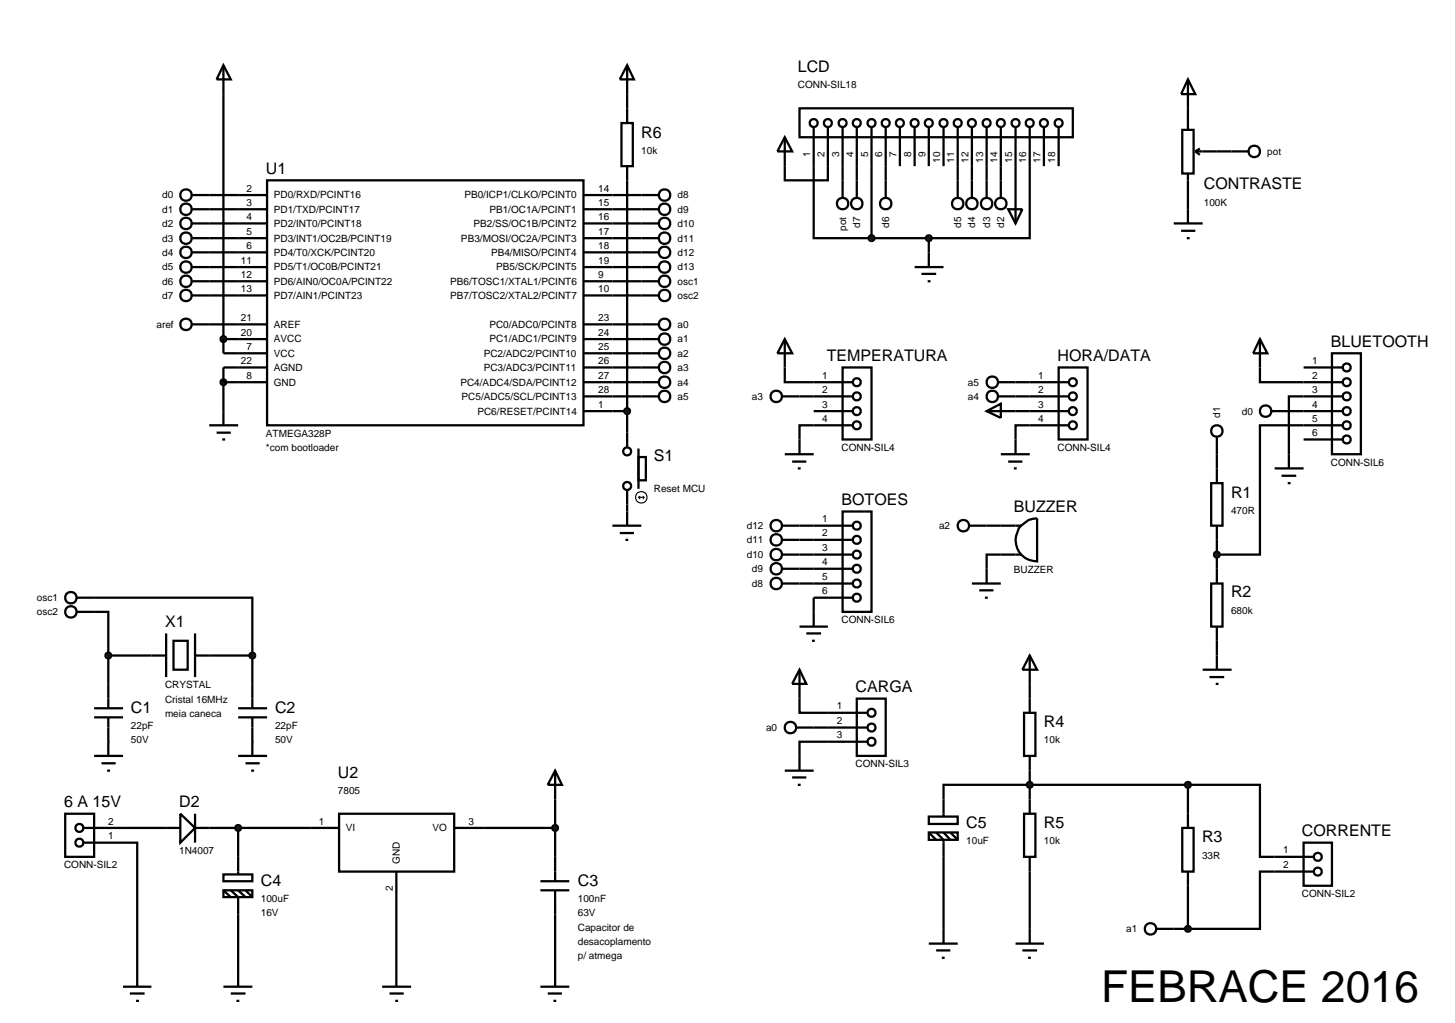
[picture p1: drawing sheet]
<svg xmlns="http://www.w3.org/2000/svg" width="257mm" height="180mm" viewBox="0 0 257 180" stroke-linecap="round" stroke-linejoin="round" font-family="sans-serif">
<g fill="none" stroke="#000" stroke-width=".4">
<path d="M39.4 11.5l1.3 2.5h-2.5zM39.4 11.5v48.3h7.7M110.6 11.5l1.2 2.5h-2.5zM110.6 11.5v10.2M33.9 34.4h13.2M33.9 36.9h13.2M33.9 39.4h13.2M47.1 31.8h55.8v43.2h-55.8zM102.9 34.4h13.3M102.9 36.9h13.3M102.9 39.4h13.3M109.6 21.7h2v7.6h-2z"/>
<path d="M110.6 29.3v49.5M138.4 29.3v2.5h7.6v-2.5M143.5 29.3v12.7h10.2M148.6 29.3v2.5M151.1 29.3v2.5M153.7 29.3v12.7M156.2 29.3v2.5M168.9 29.3v2.5M171.4 29.3v2.5M174 29.3v2.5M176.5 29.3v2.5M179.1 29.3v5.1"/>
<path d="M181.6 29.3v12.7h-17.8M209.5 34.4v2.5M214.6 26.7h2.6M33.9 42h13.2M33.9 44.5h13.2M33.9 47.1h13.2M33.9 49.6h13.2M33.9 52.1h13.2M36.9 57.2h10.2M102.9 42h13.3M102.9 44.5h13.3M102.9 47.1h13.3"/>
<path d="M102.9 49.6h13.3M102.9 52.1h13.3M102.9 57.2h13.3M102.9 59.8h13.3M153.7 42h10.1M163.8 42v2.5M39.4 67.4v5.1M102.9 62.3h13.3M102.9 64.8h13.3M102.9 67.4h13.3M102.9 69.9h13.3M102.9 72.5h7.7"/>
<path d="M112.6 79.1v7.1M138.4 64.8v2.6h5.1M141 69.9h2.5M143.5 75h-2.5v2.5M179.1 67.4h2.5M179.1 69.9h2.5M179.1 72.5h2.5M181.6 75h-2.5v2.5M222.2 64.8v2.6h7.7M227.3 72.5h2.6M229.9 75h-7.7v22.8h-7.6M229.9 69.9h-2.6v10.2"/>
<path d="M110.6 86.4v3.8M112.6 80.6h1.3v4.1h-1.3zM141 92.7h2.5M141 95.2h2.5M141 97.8h2.5M174 92.7h2.5M176.5 97.8h-2.5v2.5M214.6 80.1v2.5M214.6 95.2v5.1M13.5 105.4h31v10.2M13.5 107.9h5.6v7.7M19.1 115.6h10.2"/>
<path d="M19.1 115.6v9.3M29.3 111.7v7.7M30.6 113h2.5v5.1h-2.5zM34.4 115.6h10.1M34.4 111.7v7.7M44.5 115.6v9.3M141 100.3h2.5M141 102.9h2.5M143.5 105.4v2.5M214.6 113v2.6M16.6 126.5h5.1M16.6 124.9h5.1"/>
<path d="M16.6 133.3h5.1M17.9 134.6h2.5M18.9 135.9h.5M19.1 126.5v6.8M42 126.5h5.1M42 124.9h5.1M42 133.3h5.1M43.3 134.6h2.5M44.3 135.9h.5M44.5 126.5v6.8M141 123.2v2.5h5M143.5 128.3h2.5"/>
<path d="M146 130.8h-5v2.5M181.6 120.6v2.6M181.6 135.9v5.1M209.5 138.4h-43.1v2.6M209.5 138.4h12.7v12.7h2.6M209.5 138.4v5.1M21.7 148.6h2.5v22.8M21.7 146h7.6M36.9 146h17.8M42 146v5.1M69.9 158.7v12.7M85.2 146h12.7"/>
<path d="M97.9 141v10.1M166.4 151.1v12.7M181.6 153.7v10.1M209.5 156.2v7.6M224.8 153.7h-2.6v10.1h-12.7M42 161.3v10.1M97.9 161.3v10.1M207 163.8h2.5"/>
<circle cx="32.8" cy="36.9" r="1.01"/>
<circle cx="32.8" cy="34.4" r="1.01"/>
<circle cx="32.8" cy="39.4" r="1.01"/>
<circle cx="117.2" cy="36.9" r="1.01"/>
<circle cx="117.2" cy="34.4" r="1.01"/>
<circle cx="117.2" cy="39.4" r="1.01"/>
<circle cx="32.8" cy="49.6" r="1.01"/>
<circle cx="32.8" cy="44.5" r="1.01"/>
<circle cx="32.8" cy="47.1" r="1.01"/>
<circle cx="32.8" cy="52.1" r="1.01"/>
<circle cx="32.8" cy="42" r="1.01"/>
<circle cx="117.2" cy="49.6" r="1.01"/>
<circle cx="117.2" cy="44.5" r="1.01"/>
<circle cx="117.2" cy="57.2" r="1.01"/>
<circle cx="117.2" cy="47.1" r="1.01"/>
<circle cx="117.2" cy="59.8" r="1.01"/>
<circle cx="117.2" cy="52.1" r="1.01"/>
<circle cx="117.2" cy="42" r="1.01"/>
<circle cx="110.6" cy="79.6" r=".7"/>
<circle cx="117.2" cy="62.3" r="1.01"/>
<circle cx="117.2" cy="69.9" r="1.01"/>
<circle cx="117.2" cy="64.8" r="1.01"/>
<circle cx="117.2" cy="67.4" r="1.01"/>
<circle cx="110.6" cy="85.7" r=".7"/>
<circle cx="12.5" cy="107.9" r="1.01"/>
<circle cx="12.5" cy="105.4" r="1.01"/>
</g>
<g fill="none" stroke="#000" stroke-width=".2">
<path d="M112.6 87.7h1M112.6 87.7l.3 .3M112.9 87.5l-.3 .2M113.4 87.5l.2 .2M113.6 87.7l-.2 .3"/>
<circle cx="113.1" cy="87.7" r="1.01"/>
</g>
<path d="M110.2 72.2l.4-.2-.5 .5zM110.6 72l.4 .2 .1 .3zM111.1 72.5l-.1 .3-.4 .2zM110.1 72.5l.5 .5-.3-.1z" fill="#004000" stroke="#000" stroke-width=".4"/>
<path d="M110.1 72.5l.5-.5 .5 .5-.5 .5z" fill="#004000"/>
<g fill="none" stroke="#000" stroke-width=".4">
<path d="M33.9 57.2h3M97.9 135.9l1.2 2.5h-2.5zM97.9 135.9v5.1M54.7 146h5.1M59.8 143.5h20.3v10.2h-20.3zM69.9 153.7v5M80.1 146h5.1M95.3 157h5.1M95.3 155.4h5.1M97.9 151.1v4.3M97.9 157v4.3M67.4 174h5.1"/>
<path d="M68.7 175.2h2.5M69.7 176.5h.5M69.9 171.4v2.6M95.3 174h5.1M96.6 175.2h2.5M97.6 176.5h.5M97.9 171.4v2.6"/>
<circle cx="32.8" cy="57.2" r="1.01"/>
</g>
<path d="M97.5 145.7l.4-.2-.5 .5zM97.9 145.5l.3 .1 .2 .4zM98.4 146l-.1 .3-.4 .2zM97.4 146l.5 .5-.4-.2z" fill="#004000" stroke="#000" stroke-width=".4"/>
<path d="M97.4 146l.5-.5 .5 .5-.5 .5z" fill="#004000"/>
<g fill="none" stroke="#000" stroke-width=".4">
<path d="M29.3 146h2.5M31.8 143.5l2.6 2.5-2.6 2.6zM34.4 143.5v5.1M34.4 146h2.5M39.4 154.2h5.1v1.2h-5.1zM39.4 157h5.1v1.2h-5.1zM39.4 157l1.3 1.2M40.7 157l1.3 1.2v3.1M42 151.1v3.1M42 157l1.3 1.2M43.3 157l1.2 1.2M39.4 174h5.1"/>
<path d="M40.7 175.2h2.6M41.7 176.5h.5M42 171.4v2.6"/>
</g>
<path d="M41.6 145.7l.4-.2-.5 .5zM42 145.5l.3 .1 .2 .4zM42.5 146l-.2 .4-.3 .1zM41.5 146l.5 .5-.4-.2z" fill="#004000" stroke="#000" stroke-width=".4"/>
<path d="M41.5 146l.5-.5 .5 .5-.5 .5z" fill="#004000"/>
<path d="M42 62.3h5.1M42 64.8h5.1M42 67.4h5.1" fill="none" stroke="#000" stroke-width=".4"/>
<g fill="#004000" stroke="#000" stroke-width=".4">
<path d="M39.1 59.4l.3-.1-.5 .5zM39.4 59.3l.4 .2 .1 .3zM39.4 60.3l.5-.5-.1 .3zM38.9 59.8l.5 .5-.4-.2z"/>
<path d="M39 67.1l.4-.2-.5 .5zM39.4 66.9l.4 .2 .1 .3zM39.4 67.9l.5-.5-.1 .3zM38.9 67.4l.5 .5-.4-.2z"/>
</g>
<g fill="#004000">
<path d="M39.4 59.3l.5 .5-.5 .5-.5-.5z"/>
<path d="M38.9 67.4l.5-.5 .5 .5-.5 .5z"/>
</g>
<g fill="none" stroke="#000" stroke-width=".4">
<path d="M209.5 14l1.3 2.6h-2.5zM209.5 14v8.9M207 39.4h5.1M208.5 22.9h2v7.7h-2zM209.5 30.6v3.8M209.5 36.9v2.5M210.8 26.7l.8 .6M210.8 26.7h3.8M211.6 26.2l-.8 .5M217.2 26.7h3M39.4 59.8v2.5h2.6M208.3 40.7h2.5"/>
<path d="M209.3 42h.5M36.9 75h5.1M38.2 76.3h2.5M39.2 77.5h.5M39.4 72.5v2.5M42 64.8h-2.6v2.6h2.6M108 92.7h5.1M109.3 94h2.5M110.3 95.2h.5M110.6 90.2v2.5M11.5 143.5h5.1v7.6h-5.1zM14.8 148.6h6.9"/>
<path d="M14.8 146h6.9M21.7 174h5M22.9 175.2h2.6M24 176.5h.5M24.2 171.4v2.6"/>
<circle cx="221.2" cy="26.7" r="1.01"/>
<circle cx="14" cy="146" r=".7"/>
<circle cx="14" cy="148.6" r=".7"/>
</g>
<g fill="#004000" stroke="#000" stroke-width=".4">
<path d="M44.1 115.3l.4-.2-.5 .5zM44.5 115.1l.4 .2 .1 .3zM44.5 116.1l.5-.5-.2 .4zM44 115.6l.5 .5-.3-.1z"/>
<path d="M18.7 115.3l.4-.2-.5 .5zM19.1 115.1l.3 .1 .2 .4zM19.1 116.1l.5-.5-.2 .4zM18.6 115.6l.5 .5-.3-.1z"/>
</g>
<g fill="#004000">
<path d="M44 115.6l.5-.5 .5 .5-.5 .5z"/>
<path d="M18.6 115.6l.5-.5 .5 .5-.5 .5z"/>
</g>
<g fill="none" stroke="#000" stroke-width=".4">
<path d="M138.4 59.8l1.3 2.5h-2.6zM138.4 59.8v5M137.9 69.9h3.1M141 77.5v2.6M143.5 67.4h6.8M143.5 69.9h6.8M143.5 72.5h6.8M143.5 75h6.8M148.6 64.8h5.1v12.7h-5.1zM174 72.5l2.5-1.3v2.5zM174 72.5h5.1M176 67.4h3.1"/>
<path d="M176 69.9h3.1M179.1 77.5v2.6M181.6 67.4h6.8M181.6 69.9h6.8M181.6 72.5h6.8M181.6 75h6.8M186.7 64.8h5.1v12.7h-5.1zM138.4 80.1h5.1M139.7 81.4h2.5M140.7 82.6h.5M170.9 92.7h3.1M176.5 80.1h5.1"/>
<path d="M176.5 97.8h3.6M176.5 92.7h3.6M177.8 81.4h2.5M178.8 82.6h.5M179.7 93.1a3.8 3.8 0 0 1 3.2-1.7v7.6a3.8 3.8 0 0 1-3.2-5.9zM213.6 85.2h2v7.5h-2zM214.6 82.6v2.6M214.6 92.7v2.5M171.4 102.9h5.1M172.7 104.1h2.5M173.7 105.4h.5M174 100.3v2.6"/>
<path d="M213.6 102.9h2v7.6h-2zM214.6 100.3v2.6M214.6 110.5v2.5"/>
<circle cx="136.9" cy="69.9" r="1.01"/>
<circle cx="151.1" cy="67.4" r=".7"/>
<circle cx="151.1" cy="75" r=".7"/>
<circle cx="151.1" cy="72.5" r=".7"/>
<circle cx="151.1" cy="69.9" r=".7"/>
<circle cx="175" cy="67.4" r="1.01"/>
<circle cx="175" cy="69.9" r="1.01"/>
<circle cx="189.2" cy="67.4" r=".7"/>
<circle cx="189.2" cy="75" r=".7"/>
<circle cx="189.2" cy="72.5" r=".7"/>
<circle cx="189.2" cy="69.9" r=".7"/>
<circle cx="169.9" cy="92.7" r="1.01"/>
</g>
<path d="M214.3 97.4l.3-.1-.5 .5zM214.6 97.3l.4 .2 .1 .3zM215.1 97.8l-.1 .3-.4 .2zM214.1 97.8l.5 .5-.4-.2z" fill="#004000" stroke="#000" stroke-width=".4"/>
<path d="M214.6 97.3l.5 .5-.5 .5-.5-.5z" fill="#004000"/>
<g fill="none" stroke="#000" stroke-width=".4">
<path d="M222.2 59.8l1.3 2.5h-2.5zM222.2 59.8v5M214.6 77v3.1M224.3 72.5h3M229.9 72.5h6.8M229.9 64.8h6.8M229.9 67.4h6.8M229.9 69.9h6.8M229.9 75h6.8M229.9 77.5h6.8M234.9 62.3h5.1v17.8h-5.1zM224.8 82.6h5.1"/>
<path d="M226 83.9h2.6M227.1 85.2h.5M227.3 80.1v2.5M212.1 118.1h5.1M213.3 119.4h2.6M214.6 115.6v2.5M180.6 125.7h2v7.6h-2zM181.6 123.2v2.5M181.6 133.3v2.6M214.4 120.6h.5M163.8 144h5.1v1.3h-5.1zM163.8 146.8h5.1v1.3h-5.1z"/>
<path d="M163.8 146.8l1.3 1.3M165.1 146.8l1.3 1.3v3M166.4 141v3M166.4 146.8l1.2 1.3M167.6 146.8l1.3 1.3M180.6 143.5h2v7.6h-2zM181.6 141v2.5M181.6 151.1v2.6M208.5 146h2v7.7h-2zM209.5 143.5v2.5M209.5 153.7v2.5M224.8 151.1h6.8"/>
<path d="M224.8 153.7h6.8M229.9 148.6h5v7.6h-5z"/>
<circle cx="214.6" cy="76" r="1.01"/>
<circle cx="223.2" cy="72.5" r="1.01"/>
<circle cx="237.5" cy="67.4" r=".7"/>
<circle cx="237.5" cy="77.5" r=".7"/>
<circle cx="237.5" cy="64.8" r=".7"/>
<circle cx="237.5" cy="75" r=".7"/>
<circle cx="237.5" cy="72.5" r=".7"/>
<circle cx="237.5" cy="69.9" r=".7"/>
<circle cx="232.4" cy="153.7" r=".7"/>
<circle cx="232.4" cy="151.1" r=".7"/>
</g>
<g fill="#004000" stroke="#000" stroke-width=".4">
<path d="M181.2 138.1l.4-.2-.5 .5zM181.6 137.9l.4 .2 .1 .3zM181.6 138.9l.5-.5-.2 .4zM181.1 138.4l.5 .5-.3-.1z"/>
<path d="M209.1 138.1l.4-.2-.5 .5zM209.5 137.9l.4 .2 .1 .3zM209.5 138.9l.5-.5-.2 .4zM209 138.4l.5 .5-.4-.2z"/>
</g>
<g fill="#004000">
<path d="M181.1 138.4l.5-.5 .5 .5-.5 .5z"/>
<path d="M209.5 137.9l.5 .5-.5 .5-.5-.5z"/>
</g>
<g fill="none" stroke="#000" stroke-width=".4">
<path d="M141 19.1h48.2v5.1h-48.2zM138.4 24.2l1.3 2.5h-2.6zM138.4 24.2v5.1M143.5 22.4v6.9M146 22.4v6.9M148.6 22.4v6.9M148.6 31.8v3.1M151.1 22.4v6.9M151.1 31.8v3.1M153.7 22.4v6.9M156.2 22.4v6.9M156.2 31.8v3.1"/>
<path d="M158.7 22.4v6.9M161.3 22.4v6.9M163.8 22.4v6.9M166.4 22.4v6.9M168.9 22.4v6.9M171.4 22.4v6.9M174 22.4v6.9M174 31.8v3.1M176.5 22.4v6.9M176.5 31.8v3.1M179.1 22.4v6.9M181.6 22.4v6.9"/>
<path d="M184.1 22.4v6.9M186.7 22.4v6.9M161.3 47.1h5.1M162.5 48.3h2.6M163.6 49.6h.5M163.8 44.5v2.6M137.9 92.7h3.1M137.9 95.2h3.1M137.9 97.8h3.1M143.5 92.7h6.8M143.5 95.2h6.8M143.5 97.8h6.8"/>
<path d="M148.6 90.2h5.1v17.7h-5.1zM137.9 100.3h3.1M137.9 102.9h3.1M141 110.5h5M142.2 111.7h2.6M143.2 113h.5M143.5 100.3h6.8M143.5 102.9h6.8M143.5 105.4h6.8M143.5 107.9v2.6M181.6 115.6l1.3 2.5h-2.6zM181.6 115.6v5"/>
<path d="M163.8 166.4h5.1M165.1 167.6h2.5M166.1 168.9h.5M166.4 163.8v2.6M179.1 166.4h5M180.3 167.6h2.6M181.3 168.9h.5M181.6 163.8v2.6M203.9 163.8h3.1"/>
<circle cx="143.5" cy="21.7" r=".7"/>
<circle cx="146" cy="21.7" r=".7"/>
<circle cx="148.6" cy="35.9" r="1.01"/>
<circle cx="148.6" cy="21.7" r=".7"/>
<circle cx="151.1" cy="35.9" r="1.01"/>
<circle cx="151.1" cy="21.7" r=".7"/>
<circle cx="153.7" cy="21.7" r=".7"/>
<circle cx="156.2" cy="35.9" r="1.01"/>
<circle cx="156.2" cy="21.7" r=".7"/>
<circle cx="158.7" cy="21.7" r=".7"/>
<circle cx="161.3" cy="21.7" r=".7"/>
<circle cx="163.8" cy="21.7" r=".7"/>
<circle cx="166.4" cy="21.7" r=".7"/>
<circle cx="168.9" cy="21.7" r=".7"/>
<circle cx="171.4" cy="21.7" r=".7"/>
<circle cx="174" cy="35.9" r="1.01"/>
<circle cx="174" cy="21.7" r=".7"/>
<circle cx="176.5" cy="35.9" r="1.01"/>
<circle cx="176.5" cy="21.7" r=".7"/>
<circle cx="179.1" cy="21.7" r=".7"/>
<circle cx="181.6" cy="21.7" r=".7"/>
<circle cx="184.1" cy="21.7" r=".7"/>
<circle cx="186.7" cy="21.7" r=".7"/>
<circle cx="136.9" cy="97.8" r="1.01"/>
<circle cx="136.9" cy="95.2" r="1.01"/>
<circle cx="136.9" cy="92.7" r="1.01"/>
<circle cx="151.1" cy="95.2" r=".7"/>
<circle cx="151.1" cy="92.7" r=".7"/>
<circle cx="151.1" cy="97.8" r=".7"/>
<circle cx="136.9" cy="102.9" r="1.01"/>
<circle cx="136.9" cy="100.3" r="1.01"/>
<circle cx="151.1" cy="100.3" r=".7"/>
<circle cx="151.1" cy="102.9" r=".7"/>
<circle cx="151.1" cy="105.4" r=".7"/>
<circle cx="202.9" cy="163.8" r="1.01"/>
</g>
<g fill="#004000" stroke="#000" stroke-width=".4">
<path d="M153.3 41.7l.4-.2-.5 .5zM153.7 41.5l.3 .1 .2 .4zM154.2 42l-.1 .3-.4 .2zM153.2 42l.5 .5-.4-.2z"/>
<path d="M163.5 41.6l.3-.1-.5 .5zM163.8 41.5l.3 .1 .2 .4zM164.3 42l-.1 .3-.4 .2zM163.3 42l.5 .5-.4-.2z"/>
</g>
<g fill="#004000">
<path d="M153.7 41.5l.5 .5-.5 .5-.5-.5z"/>
<path d="M163.8 41.5l.5 .5-.5 .5-.5-.5z"/>
</g>
<g fill="none" stroke="#000" stroke-width=".4">
<path d="M177.8 36.9h2.5l-1.2 2.5zM179.1 34.4v5M141 118.1l1.2 2.5h-2.5zM141 118.1v5.1M138.4 135.9h5.1M139.7 137.1h2.5M140.4 128.3h3.1M140.7 138.4h.5M141 133.3v2.6M146 125.7h6.9M146 128.3h6.9M146 130.8h6.9"/>
<path d="M151.1 123.2h5.1v10.1h-5.1z"/>
<circle cx="139.4" cy="128.3" r="1.01"/>
<circle cx="153.7" cy="125.7" r=".7"/>
<circle cx="153.7" cy="128.3" r=".7"/>
<circle cx="153.7" cy="130.8" r=".7"/>
</g>
<path d="M209.1 163.5l.4-.2-.5 .5zM209.5 163.3l.4 .2 .1 .3zM209.5 164.3l.5-.5-.2 .4zM209 163.8l.5 .5-.4-.2z" fill="#004000" stroke="#000" stroke-width=".4"/>
<path d="M209.5 163.3l.5 .5-.5 .5-.5-.5z" fill="#004000"/>
<g fill="none" stroke="#000" stroke-width=".4">
<path d="M168.9 31.8v3.1M171.4 31.8v3.1"/>
<circle cx="168.9" cy="35.9" r="1.01"/>
<circle cx="171.4" cy="35.9" r="1.01"/>
</g>
<text font-size="7.8" x="194.2" y="176.6">FEBRACE 2016</text>
<g font-size="2.8">
<text x="140.7" y="12.8">LCD</text>
<text x="113.1" y="24.3">R6</text>
<text x="46.9" y="30.7">U1</text>
<text x="212.3" y="33.3">CONTRASTE</text>
<text x="145.8" y="63.7">TEMPERATURA</text>
<text x="186.5" y="63.7">HORA/DATA</text>
<text x="234.7" y="61.2">BLUETOOTH</text>
<text x="115.3" y="81.4">S1</text>
<text x="148.4" y="89.1">BOTOES</text>
<text x="217.1" y="87.8">R1</text>
<text x="178.8" y="90.3">BUZZER</text>
<text x="217.1" y="105.4">R2</text>
<text x="29.1" y="110.6">X1</text>
<text x="23.1" y="125.8">C1</text>
<text x="48.5" y="125.8">C2</text>
<text x="150.9" y="122.1">CARGA</text>
<text x="184.1" y="128.3">R4</text>
<text x="59.6" y="137.2">U2</text>
<text x="11.3" y="142.4">6 A 15V</text>
<text x="31.6" y="142.4">D2</text>
<text x="170.4" y="146.1">C5</text>
<text x="184.1" y="146.1">R5</text>
<text x="212" y="148.6">R3</text>
<text x="229.6" y="147.5">CORRENTE</text>
<text x="46" y="156.2">C4</text>
<text x="101.9" y="156.2">C3</text>
</g>
<g font-size="1.8">
<text x="140.7" y="15.6">CONN-SIL18</text>
<text x="113.1" y="27.1">10k</text>
<text x="142.9" y="27.7" transform="rotate(-90 142.9 27.7)">1</text>
<text x="145.4" y="27.7" transform="rotate(-90 145.4 27.7)">2</text>
<text x="148" y="27.7" transform="rotate(-90 148 27.7)">3</text>
<text x="150.5" y="27.7" transform="rotate(-90 150.5 27.7)">4</text>
<text x="153.1" y="27.7" transform="rotate(-90 153.1 27.7)">5</text>
<text x="155.6" y="27.7" transform="rotate(-90 155.6 27.7)">6</text>
<text x="158.1" y="27.7" transform="rotate(-90 158.1 27.7)">7</text>
<text x="160.7" y="27.7" transform="rotate(-90 160.7 27.7)">8</text>
<text x="163.2" y="27.7" transform="rotate(-90 163.2 27.7)">9</text>
<text x="165.8" y="28.7" transform="rotate(-90 165.8 28.7)">10</text>
<text x="168.3" y="28.7" transform="rotate(-90 168.3 28.7)">11</text>
<text x="170.8" y="28.7" transform="rotate(-90 170.8 28.7)">12</text>
<text x="173.4" y="28.7" transform="rotate(-90 173.4 28.7)">13</text>
<text x="175.9" y="28.7" transform="rotate(-90 175.9 28.7)">14</text>
<text x="178.5" y="28.7" transform="rotate(-90 178.5 28.7)">15</text>
<text x="181" y="28.7" transform="rotate(-90 181 28.7)">16</text>
<text x="183.5" y="28.7" transform="rotate(-90 183.5 28.7)">17</text>
<text x="186.1" y="28.7" transform="rotate(-90 186.1 28.7)">18</text>
<text x="223.5" y="27.3">pot</text>
<text x="28.6" y="35">d0</text>
<text x="43.5" y="33.8">2</text>
<text x="48.3" y="35">PD0/RXD/PCINT16</text>
<text x="81.9" y="35">PB0/ICP1/CLKO/PCINT0</text>
<text x="105.5" y="33.8">14</text>
<text x="119.5" y="35">d8</text>
<text x="28.6" y="37.5">d1</text>
<text x="28.6" y="40">d2</text>
<text x="43.5" y="41.4">5</text>
<text x="43.5" y="38.8">4</text>
<text x="43.5" y="36.3">3</text>
<text x="48.3" y="40">PD2/INT0/PCINT18</text>
<text x="48.3" y="37.5">PD1/TXD/PCINT17</text>
<text x="83.5" y="40">PB2/SS/OC1B/PCINT2</text>
<text x="86.3" y="37.5">PB1/OC1A/PCINT1</text>
<text x="105.5" y="36.3">15</text>
<text x="105.5" y="41.4">17</text>
<text x="105.5" y="38.8">16</text>
<text x="119.5" y="37.5">d9</text>
<text x="119.5" y="40">d10</text>
<text x="149.2" y="40.7" transform="rotate(-90 149.2 40.7)">pot</text>
<text x="151.7" y="40.2" transform="rotate(-90 151.7 40.2)">d7</text>
<text x="156.8" y="40.2" transform="rotate(-90 156.8 40.2)">d6</text>
<text x="169.5" y="40.2" transform="rotate(-90 169.5 40.2)">d5</text>
<text x="172" y="40.2" transform="rotate(-90 172 40.2)">d4</text>
<text x="174.6" y="40.2" transform="rotate(-90 174.6 40.2)">d3</text>
<text x="177.1" y="40.2" transform="rotate(-90 177.1 40.2)">d2</text>
<text x="212.3" y="36.4">100K</text>
<text x="28.6" y="42.6">d3</text>
<text x="28.6" y="45.1">d4</text>
<text x="28.6" y="47.7">d5</text>
<text x="42.5" y="46.5">11</text>
<text x="43.5" y="43.9">6</text>
<text x="48.3" y="47.7">PD5/T1/OC0B/PCINT21</text>
<text x="48.3" y="45.1">PD4/T0/XCK/PCINT20</text>
<text x="48.3" y="42.6">PD3/INT1/OC2B/PCINT19</text>
<text x="81.3" y="42.6">PB3/MOSI/OC2A/PCINT3</text>
<text x="86.6" y="45.1">PB4/MISO/PCINT4</text>
<text x="87.5" y="47.7">PB5/SCK/PCINT5</text>
<text x="105.5" y="43.9">18</text>
<text x="105.5" y="46.5">19</text>
<text x="119.5" y="42.6">d11</text>
<text x="119.5" y="45.1">d12</text>
<text x="119.5" y="47.7">d13</text>
<text x="28.6" y="50.2">d6</text>
<text x="28.6" y="52.7">d7</text>
<text x="42.5" y="49">12</text>
<text x="42.5" y="51.5">13</text>
<text x="48.3" y="50.2">PD6/AIN0/OC0A/PCINT22</text>
<text x="48.3" y="52.7">PD7/AIN1/PCINT23</text>
<text x="79.4" y="52.7">PB7/TOSC2/XTAL2/PCINT7</text>
<text x="79.4" y="50.2">PB6/TOSC1/XTAL1/PCINT6</text>
<text x="105.5" y="51.5">10</text>
<text x="105.5" y="49">9</text>
<text x="119.5" y="50.2">osc1</text>
<text x="119.5" y="52.7">osc2</text>
<text x="27.6" y="57.8">aref</text>
<text x="42.5" y="59.2">20</text>
<text x="42.5" y="56.6">21</text>
<text x="48.3" y="57.8">AREF</text>
<text x="86.3" y="57.8">PC0/ADC0/PCINT8</text>
<text x="105.5" y="59.2">24</text>
<text x="105.5" y="56.6">23</text>
<text x="119.5" y="57.8">a0</text>
<text x="42.5" y="64.2">22</text>
<text x="43.5" y="61.7">7</text>
<text x="48.3" y="60.4">AVCC</text>
<text x="48.3" y="62.9">VCC</text>
<text x="48.3" y="65.4">AGND</text>
<text x="85.3" y="65.4">PC3/ADC3/PCINT11</text>
<text x="85.3" y="62.9">PC2/ADC2/PCINT10</text>
<text x="86.3" y="60.4">PC1/ADC1/PCINT9</text>
<text x="105.5" y="64.2">26</text>
<text x="105.5" y="61.7">25</text>
<text x="119.5" y="60.4">a1</text>
<text x="119.5" y="62.9">a2</text>
<text x="119.5" y="65.4">a3</text>
<text x="231.4" y="64.2">1</text>
<text x="43.5" y="66.8">8</text>
<text x="48.3" y="68">GND</text>
<text x="81.2" y="68">PC4/ADC4/SDA/PCINT12</text>
<text x="81.4" y="70.5">PC5/ADC5/SCL/PCINT13</text>
<text x="105.5" y="71.9">1</text>
<text x="105.5" y="69.3">28</text>
<text x="105.5" y="66.8">27</text>
<text x="119.5" y="68">a4</text>
<text x="119.5" y="70.5">a5</text>
<text x="132.6" y="70.5">a3</text>
<text x="145" y="66.8">1</text>
<text x="145" y="69.3">2</text>
<text x="145" y="71.9">3</text>
<text x="170.7" y="68">a5</text>
<text x="170.7" y="70.5">a4</text>
<text x="183.1" y="66.8">1</text>
<text x="183.1" y="69.3">2</text>
<text x="183.1" y="71.9">3</text>
<text x="231.4" y="66.8">2</text>
<text x="231.4" y="69.3">3</text>
<text x="231.4" y="71.9">4</text>
<text x="46.9" y="77">ATMEGA328P</text>
<text x="84.2" y="73.1">PC6/RESET/PCINT14</text>
<text x="145" y="74.4">4</text>
<text x="183.1" y="74.4">4</text>
<text x="215.2" y="73.7" transform="rotate(-90 215.2 73.7)">d1</text>
<text x="219" y="73.1">d0</text>
<text x="231.4" y="74.4">5</text>
<text x="231.4" y="76.9">6</text>
<text x="46.9" y="79.6">*com bootloader</text>
<text x="148.4" y="79.6">CONN-SIL4</text>
<text x="186.5" y="79.6">CONN-SIL4</text>
<text x="234.7" y="82.1">CONN-SIL6</text>
<text x="115.3" y="86.8">Reset MCU</text>
<text x="131.7" y="93.3">d12</text>
<text x="131.7" y="95.8">d11</text>
<text x="145" y="92.1">1</text>
<text x="145" y="94.6">2</text>
<text x="165.6" y="93.3">a2</text>
<text x="217.1" y="90.6">470R</text>
<text x="131.7" y="98.4">d10</text>
<text x="132.6" y="100.9">d9</text>
<text x="145" y="97.2">3</text>
<text x="145" y="99.7">4</text>
<text x="178.8" y="101">BUZZER</text>
<text x="6.5" y="106">osc1</text>
<text x="132.6" y="103.5">d8</text>
<text x="145" y="102.3">5</text>
<text x="145" y="104.8">6</text>
<text x="6.5" y="108.5">osc2</text>
<text x="148.4" y="109.9">CONN-SIL6</text>
<text x="217.1" y="108.3">680k</text>
<text x="29.1" y="121.4">CRYSTAL</text>
<text x="29.1" y="123.9">Cristal 16MHz</text>
<text x="147.6" y="125.1">1</text>
<text x="23.1" y="128.6">22pF</text>
<text x="23.1" y="131.1">50V</text>
<text x="29.1" y="126.4">meia caneca</text>
<text x="48.5" y="128.6">22pF</text>
<text x="48.5" y="131.1">50V</text>
<text x="135.1" y="128.9">a0</text>
<text x="147.6" y="127.7">2</text>
<text x="147.6" y="130.2">3</text>
<text x="184.1" y="131.1">10k</text>
<text x="150.9" y="135.3">CONN-SIL3</text>
<text x="59.6" y="140">7805</text>
<text x="19.1" y="148">1</text>
<text x="19.1" y="145.4">2</text>
<text x="56.2" y="145.4">1</text>
<text x="61" y="146.6">VI</text>
<text x="76.3" y="146.6">VO</text>
<text x="82.6" y="145.4">3</text>
<text x="170.4" y="148.9">10uF</text>
<text x="184.1" y="148.9">10k</text>
<text x="11.3" y="153.1">CONN-SIL2</text>
<text x="31.6" y="150.6">1N4007</text>
<text x="70.5" y="152.4" transform="rotate(-90 70.5 152.4)">GND</text>
<text x="212" y="151.4">33R</text>
<text x="226.3" y="150.5">1</text>
<text x="226.3" y="153.1">2</text>
<text x="46" y="159.1">100uF</text>
<text x="46" y="161.6">16V</text>
<text x="69.3" y="157.2" transform="rotate(-90 69.3 157.2)">2</text>
<text x="101.9" y="159.1">100nF</text>
<text x="101.9" y="161.6">63V</text>
<text x="229.6" y="158.2">CONN-SIL2</text>
<text x="101.9" y="164.1">Capacitor de</text>
<text x="101.9" y="166.7">desacoplamento</text>
<text x="198.6" y="164.4">a1</text>
<text x="101.9" y="169.2">p/ atmega</text>
</g>
</svg>
